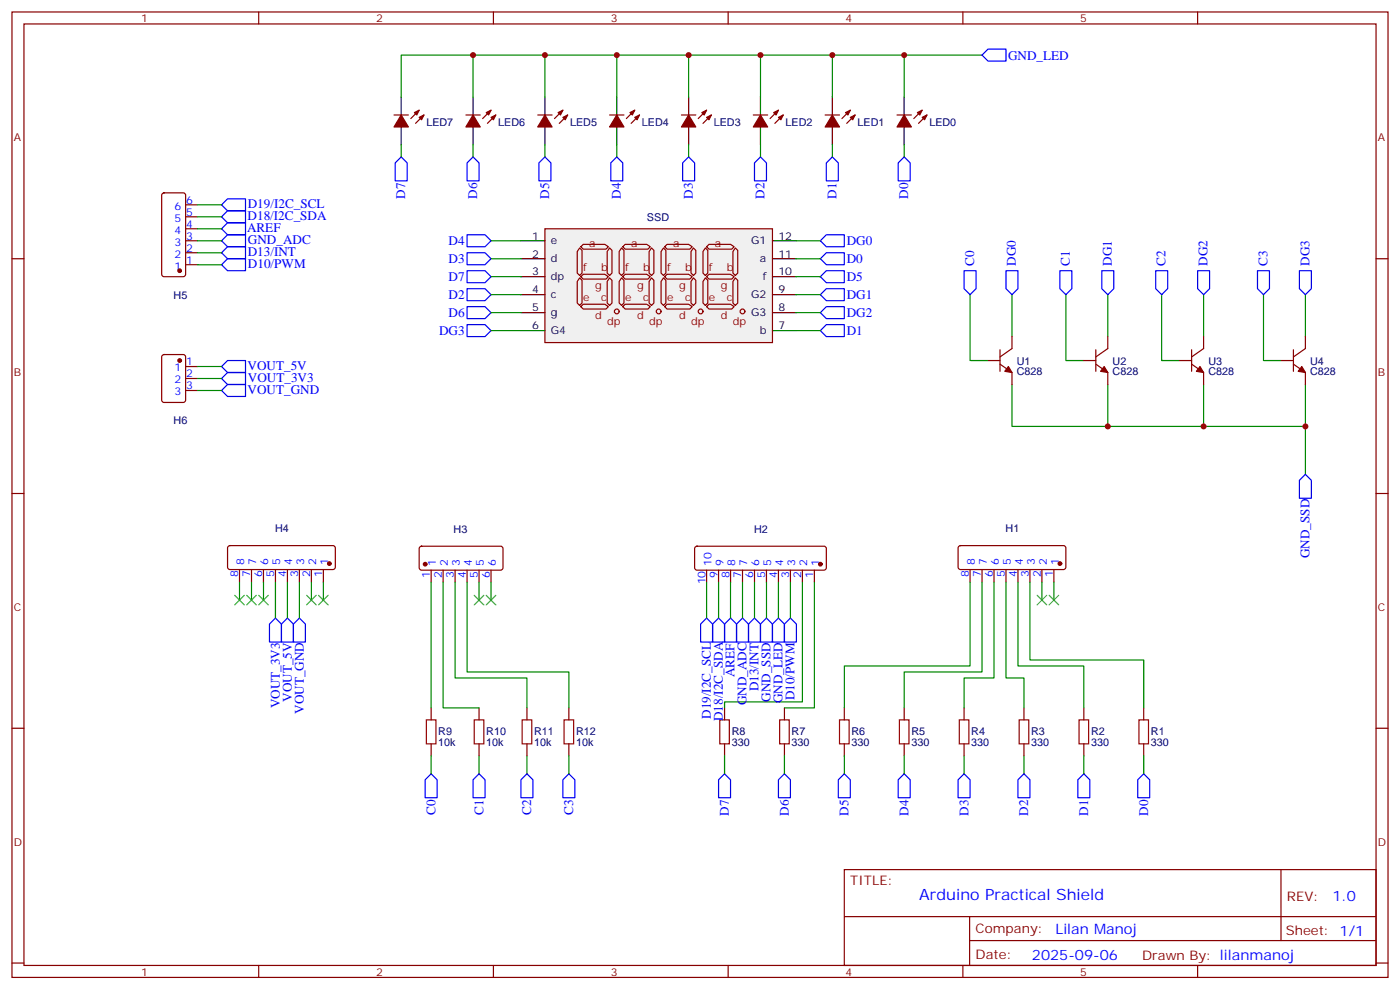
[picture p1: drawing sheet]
<svg xmlns="http://www.w3.org/2000/svg" width="412mm" height="292mm" viewBox="0 0 412 292" stroke-linecap="round" stroke-linejoin="round" font-family="sans-serif">
<g fill="none" stroke="#870000" stroke-width=".35">
<path d="M3.5 3.5h405.4v284.4h-405.4zM7.1 7.1h398.2v277.2h-398.2zM76.2 3.5v3.6M145.3 3.5v3.6M214.5 3.5v3.6M283.6 3.5v3.6M352.8 3.5v3.6M3.5 76.2h3.6M405.3 76.2h3.6M3.5 145.3h3.6M405.3 145.3h3.6M3.5 214.5h3.6"/>
<path d="M405.3 214.5h3.6M248.7 256.1h156.6v28.2h-156.6zM377.3 256.1v20.9M248.7 270h156.5M285.6 277h119.6M285.6 270v14.1M3.5 283.6h3.6M76.2 284.3v3.6M145.3 284.3v3.6M214.5 284.3v3.6M283.6 284.3v3.6M352.8 284.3v3.6"/>
<path d="M405.3 283.6h3.6"/>
</g>
<path d="M160.5 67.4h67v33.5h-67z" fill="#f0f0f0" stroke="#870000" stroke-width=".35"/>
<path d="M153.5 70.9h7M153.5 76.2h7M227.5 70.9h7.1M227.5 76.2h7.1M153.5 81.5h7M153.5 86.8h7M153.5 92.1h7M153.5 97.4h7M227.5 81.5h7.1M227.5 86.8h7.1M227.5 92.1h7.1M227.5 97.4h7.1" fill="none" stroke="#000" stroke-width=".35"/>
<circle cx="194" cy="91.7" r=".71" fill="#f0f0f0" stroke="#870000" stroke-width=".35"/>
<path d="M183.1 73l.7 .7v6.7l-.7 .7-.7-.7v-6.3zM183.4 72.7l.7-.7h6.4l1.1 .7-.7 .7h-6.8zM191.9 73l.7 .7v6.7l-.7 .7-.7-.7v-6.3zM183.1 81.8l.7 .8v6.7l-.7 .7-.7-.7v-6.4zM183.4 81.5l.7-.7h6.4l1.1 .7-.7 .7h-6.8zM184.1 89.6h6.4l1.1 .7-.7 .7h-6.8l-.7-.7zM191.9 81.8l.7 .8v6.7l-.7 .7-.7-.7v-6.4z" fill="none" stroke="#870000" stroke-width=".35"/>
<circle cx="206.4" cy="91.7" r=".71" fill="#f0f0f0" stroke="#870000" stroke-width=".35"/>
<path d="M195.4 73l.7 .7v6.7l-.7 .7-.7-.7v-6.3zM196.5 72h6.3l1.1 .7-.7 .7h-6.7l-.7-.7zM204.3 73l.7 .7v6.7l-.7 .7-.7-.7v-6.3zM195.4 81.8l.7 .8v6.7l-.7 .7-.7-.7v-6.4zM195.8 90.3l.7-.7h6.3l1.1 .7-.7 .7h-6.7zM195.8 81.5l.7-.7h6.3l1.1 .7-.7 .7h-6.7zM204.3 81.8l.7 .8v6.7l-.7 .7-.7-.7v-6.4z" fill="none" stroke="#870000" stroke-width=".35"/>
<circle cx="218.7" cy="91.7" r=".71" fill="#f0f0f0" stroke="#870000" stroke-width=".35"/>
<path d="M207.8 73l.7 .7v6.7l-.7 .7-.7-.7v-6.3zM208.1 72.7l.7-.7h6.4l1.1 .7-.8 .7h-6.7zM216.6 73l.7 .7v6.7l-.7 .7-.7-.7v-6.3zM207.8 81.8l.7 .8v6.7l-.7 .7-.7-.7v-6.4zM208.1 90.3l.7-.7h6.4l1.1 .7-.8 .7h-6.7zM208.1 81.5l.7-.7h6.4l1.1 .7-.8 .7h-6.7zM216.6 81.8l.7 .8v6.7l-.7 .7-.7-.7v-6.4z" fill="none" stroke="#870000" stroke-width=".35"/>
<circle cx="181.7" cy="91.7" r=".71" fill="#f0f0f0" stroke="#870000" stroke-width=".35"/>
<g fill="none" stroke="#870000" stroke-width=".35">
<path d="M116.1 33.9h4.2M123.5 32.5l-2.5 2.4M124.9 33.9l-2.5 2.4M137.2 33.9h4.3M144.6 32.5l-2.4 2.4M146 33.9l-2.4 2.4M158.4 33.9h4.2M165.8 32.5l-2.5 2.4M167.2 33.9l-2.5 2.4M179.6 33.9h4.2M187 32.5l-2.5 2.4M188.4 33.9l-2.5 2.4"/>
<path d="M200.7 33.9h4.3M208.1 32.5l-2.4 2.4M209.5 33.9l-2.4 2.4M221.9 33.9h4.2M229.3 32.5l-2.5 2.4M230.7 33.9l-2.5 2.4M243.1 33.9h4.2M250.5 32.5l-2.5 2.4M251.9 33.9l-2.5 2.4M264.2 33.9h4.3M271.6 32.5l-2.4 2.4M273 33.9l-2.4 2.4"/>
<path d="M47.9 57l.4-.2h5.7l.6 .4 .1 23.6-.5 .6-5.9 .1-.6-.5-.1-23.5zM54.7 60.3h3.5M54.7 63.9h3.5M54.7 67.4h3.5M54.7 70.9h3.5M54.7 74.4h3.5M54.7 78h3.5M170.7 73l.7 .7v6.7l-.7 .7-.7-.7v-6.3zM171.8 72h6.4l1 .7-.7 .7h-6.7l-.7-.7zM179.6 73l.7 .7v6.7l-.7 .7-.7-.7v-6.3zM170.7 81.8l.7 .8v6.7l-.7 .7-.7-.7v-6.4zM171.1 90.3l.7-.7h6.4l1 .7-.7 .7h-6.7z"/>
<path d="M171.1 81.5l.7-.7h6.4l1 .7-.7 .7h-6.7zM179.6 81.8l.7 .8v6.7l-.7 .7-.7-.7v-6.4zM298.1 99.1v3.6l-3.5 2.4M326.3 99.1v3.6l-3.5 2.4M354.5 99.1v3.6l-3.5 2.4M384.5 99.1v3.6l-3.5 2.4M47.9 104.6l.4-.2h5.7l.6 .5 .1 12.9-.5 .7h-5.9l-.6-.4-.1-13zM54.7 108h3.5M54.7 111.5h3.5M54.7 115h3.5M291 106.2h3.6M294.6 103v6.4"/>
<path d="M294.6 107.2l3.5 2.5v3.5M319.3 106.2h3.5M322.8 103v6.4M322.8 107.2l3.5 2.5v3.5M347.5 106.2h3.5M351 103v6.4M351 107.2l3.5 2.5v3.5M377.5 106.2h3.5M381 103v6.4M381 107.2l3.5 2.5v3.5M67.3 160.9l.4-.2h30.4l.5 .2 .2 .5v5.6l-.3 .5-.4 .2h-30.4l-.5-.2-.2-.5v-5.6zM70.6 167.9v3.5"/>
<path d="M74.1 167.9v3.5M77.6 167.9v3.5M81.1 167.9v3.5M84.7 167.9v3.5M88.2 167.9v3.5M91.7 167.9v3.5M95.2 167.9v3.5M123.7 161.1l.5-.2h23.5l.5 .7-.1 5.9-.6 .4h-23.6l-.4-.7v-5.6zM127 167.9v3.5M130.5 167.9v3.5M134.1 167.9v3.5M137.6 167.9v3.5"/>
<path d="M141.1 167.9v3.5M144.6 167.9v3.5M204.8 161.1l.5-.2h37.4l.5 .2 .2 .5v5.6l-.2 .5-.5 .2h-37.4l-.5-.2-.2-.5v-5.6zM208.1 167.9v3.5M211.7 167.9v3.5M215.2 167.9v3.5M218.7 167.9v3.5M222.2 167.9v3.5M225.8 167.9v3.5M229.3 167.9v3.5M232.8 167.9v3.5M236.4 167.9v3.5"/>
<path d="M239.9 167.9v3.5M282.5 160.9l.4-.2h30.4l.5 .2 .2 .5v5.6l-.3 .5-.4 .2h-30.4l-.5-.2-.2-.5v-5.6zM285.8 167.9v3.5M289.3 167.9v3.5M292.8 167.9v3.5M296.3 167.9v3.5M299.9 167.9v3.5M303.4 167.9v3.5M306.9 167.9v3.5M310.4 167.9v3.5M127 208.5v3.5M127 219.1v3.5"/>
<path d="M141.1 208.5v3.5M141.1 219.1v3.5M155.2 208.5v3.5M155.2 219.1v3.5M167.6 208.5v3.5M167.6 219.1v3.5M213.4 208.5v3.5M213.4 219.1v3.5M231.1 208.5v3.5M231.1 219.1v3.5M248.7 208.5v3.5M248.7 219.1v3.5"/>
<path d="M266.3 208.5v3.5M266.3 219.1v3.5M284 208.5v3.5M284 219.1v3.5M301.6 208.5v3.5M301.6 219.1v3.5M319.3 208.5v3.5M319.3 219.1v3.5M336.9 208.5v3.5M336.9 219.1v3.5"/>
</g>
<g fill="none" stroke="#000" stroke-width=".35">
<path d="M118.2 28.6v5.3M118.2 37.4v5.3M139.3 28.6v5.3M139.3 37.4v5.3M160.5 28.6v5.3M160.5 37.4v5.3M181.7 28.6v5.3M181.7 37.4v5.3M202.8 28.6v5.3M202.8 37.4v5.3M224 28.6v5.3M224 37.4v5.3"/>
<path d="M245.2 28.6v5.3M245.2 37.4v5.3M266.3 28.6v5.3M266.3 37.4v5.3"/>
</g>
<g fill="#870000" stroke="#870000" stroke-width=".35">
<path d="M266.3 33.9l2.2 3.5h-4.3z"/>
<path d="M270.2 33.2l1.4-.7-.7 1.4z"/>
<path d="M271.6 34.6l1.4-.7-.7 1.4z"/>
<path d="M245.2 33.9l2.1 3.5h-4.2z"/>
<path d="M249.1 33.2l1.4-.7-.7 1.4z"/>
<path d="M250.5 34.6l1.4-.7-.7 1.4z"/>
<path d="M224 33.9l2.1 3.5h-4.2z"/>
<path d="M227.9 33.2l1.4-.7-.7 1.4z"/>
<path d="M229.3 34.6l1.4-.7-.7 1.4z"/>
<path d="M202.8 33.9l2.2 3.5h-4.3z"/>
<path d="M206.7 33.2l1.4-.7-.7 1.4z"/>
<path d="M208.1 34.6l1.4-.7-.7 1.4z"/>
<path d="M181.7 33.9l2.1 3.5h-4.2z"/>
<path d="M185.6 33.2l1.4-.7-.7 1.4z"/>
<path d="M187 34.6l1.4-.7-.7 1.4z"/>
<path d="M160.5 33.9l2.1 3.5h-4.2z"/>
<path d="M164.4 33.2l1.4-.7-.7 1.4z"/>
<path d="M165.8 34.6l1.4-.7-.7 1.4z"/>
<path d="M139.3 33.9l2.2 3.5h-4.3z"/>
<path d="M143.2 33.2l1.4-.7-.7 1.4z"/>
<path d="M144.6 34.6l1.4-.7-.7 1.4z"/>
<path d="M118.2 33.9l2.1 3.5h-4.2z"/>
<path d="M122.1 33.2l1.4-.7-.7 1.4z"/>
<path d="M123.5 34.6l1.4-.7-.7 1.4z"/>
<path d="M297 108l1.1 1.7-2.1-.3z"/>
<path d="M325.3 108l1 1.7-2.1-.3z"/>
<path d="M353.5 108l1 1.7-2.1-.3z"/>
<path d="M383.5 108l1 1.7-2.1-.3z"/>
<circle cx="312.2" cy="166" r=".53"/>
<circle cx="241.7" cy="166.2" r=".53"/>
<circle cx="125.2" cy="166.2" r=".53"/>
<circle cx="97" cy="166" r=".53"/>
<circle cx="52.9" cy="79.7" r=".53"/>
<circle cx="52.9" cy="106.2" r=".53"/>
</g>
<path d="M125.6 212h2.8v7.1h-2.8zM139.7 212h2.8v7.1h-2.8zM153.8 212h2.8v7.1h-2.8zM166.2 212h2.8v7.1h-2.8zM212 212h2.8v7.1h-2.8zM229.7 212h2.8v7.1h-2.8zM247.3 212h2.8v7.1h-2.8zM264.9 212h2.9v7.1h-2.9zM282.6 212h2.8v7.1h-2.8zM300.2 212h2.8v7.1h-2.8zM317.9 212h2.8v7.1h-2.8zM335.5 212h2.8v7.1h-2.8z" fill="none" stroke="#a10000" stroke-width=".35"/>
<g fill="none" stroke="#008700" stroke-width=".35">
<path d="M139.3 16.2v12.4M160.5 16.2v12.4M181.7 16.2v12.4M202.8 16.2v12.4M224 16.2v12.4M245.2 16.2v12.4M266.3 16.2v12.4M289.3 16.2h-171.1v12.4M118.2 42.7v3.5M139.3 42.7v3.5M160.5 42.7v3.5M181.7 42.7v3.5"/>
<path d="M202.8 42.7v3.5M224 42.7v3.5M245.2 42.7v3.5M266.3 42.7v3.5M58.2 60.3h7.1M58.2 63.9h7.1M58.2 67.4h7.1M58.2 70.9h7.1M58.2 74.4h7.1M58.2 78h7.1M144.6 70.9h8.9M144.6 76.2h8.9"/>
<path d="M234.6 70.9h7.1M234.6 76.2h7.1M144.6 81.5h8.9M144.6 86.8h8.9M144.6 92.1h8.9M144.6 97.4h8.9M234.6 81.5h7.1M234.6 86.8h7.1M234.6 92.1h7.1M234.6 97.4h7.1M285.8 86.8v19.4h5.2M298.1 86.8v12.3"/>
<path d="M314 86.8v19.4h5.3M326.3 86.8v12.3M342.2 86.8v19.4h5.3M354.5 86.8v12.3M372.2 86.8v19.4h5.3M384.5 86.8v12.3M58.2 108h7.1M58.2 111.5h7.1M58.2 115h7.1M298.1 113.2v12.4h86.4v14.1M326.3 113.2v12.4M354.5 113.2v12.4"/>
<path d="M384.5 113.2v12.4M70.6 171.4v5.3M74.1 171.4v5.3M77.6 171.4v5.3M81.1 171.4v10.6M84.7 171.4v10.6M88.2 171.4v10.6M91.7 171.4v5.3M95.2 171.4v5.3M127 171.4v37.1M130.5 171.4v37.1h10.6M134.1 171.4v28.3h21.1v8.8"/>
<path d="M137.6 171.4v26.5h30v10.6M141.1 171.4v5.3M144.6 171.4v5.3M208.1 171.4v10.6M211.7 171.4v10.6M215.2 171.4v10.6M218.7 171.4v10.6M222.2 171.4v10.6M225.8 171.4v10.6M229.3 171.4v10.6M232.8 171.4v10.6M236.4 171.4v35.3h-23v1.8"/>
<path d="M239.9 171.4v37.1h-8.8M285.8 171.4v24.7h-37.1v12.4M289.3 171.4v26.5h-23v10.6M292.8 171.4v28.3h-8.8v8.8M296.3 171.4v28.3h5.3v8.8M299.9 171.4v24.7h19.4v12.4M303.4 171.4v23h33.5v14.1M306.9 171.4v5.3M310.4 171.4v5.3M127 222.6v5.3M141.1 222.6v5.3M155.2 222.6v5.3"/>
<path d="M167.6 222.6v5.3M213.4 222.6v5.3M231.1 222.6v5.3M248.7 222.6v5.3M266.3 222.6v5.3M284 222.6v5.3M301.6 222.6v5.3M319.3 222.6v5.3M336.9 222.6v5.3"/>
</g>
<g fill="none" stroke="#00f" stroke-width=".35">
<path d="M291 14.5h5.3v3.5h-5.3l-1.7-1.8zM118.2 46.2l1.7 1.8v5.3h-3.5v-5.3zM139.3 46.2l1.8 1.8v5.3h-3.5v-5.3zM158.7 48l1.8-1.8 1.8 1.8v5.3h-3.6zM181.7 46.2l1.7 1.8v5.3h-3.5v-5.3zM202.8 46.2l1.8 1.8v5.3h-3.5v-5.3zM224 46.2l1.8 1.8v5.3h-3.6v-5.3zM245.2 46.2l1.7 1.8v5.3h-3.5v-5.3zM266.3 46.2l1.8 1.8v5.3h-3.5v-5.3zM65.3 78l1.7-1.8h5.3v3.5h-5.3zM65.3 74.4l1.7-1.7h5.3v3.5h-5.3zM65.3 67.4l1.7-1.8h5.3v3.5h-5.3z"/>
<path d="M65.3 63.9l1.7-1.8h5.3v3.5h-5.3zM65.3 60.3l1.7-1.7h5.3v3.5h-5.3zM67 69.1h5.3v3.6h-5.3l-1.7-1.8zM137.6 69.1h5.3l1.7 1.8-1.7 1.8h-5.3zM137.6 74.4h5.3l1.7 1.8-1.7 1.8h-5.3zM137.6 79.7h5.3l1.7 1.8-1.7 1.8h-5.3zM241.7 76.2l1.7-1.8h5.3v3.6h-5.3zM241.7 70.9l1.7-1.8h5.3v3.6h-5.3zM284 79.7h3.5v5.3l-1.7 1.8-1.8-1.8zM296.3 79.7h3.6v5.3l-1.8 1.8-1.8-1.8zM312.2 79.7h3.5v5.3l-1.7 1.8-1.8-1.8zM324.6 79.7h3.5v5.3l-1.8 1.8-1.7-1.8z"/>
<path d="M340.4 79.7h3.6v5.3l-1.8 1.8-1.8-1.8zM352.8 79.7h3.5v5.3l-1.8 1.8-1.7-1.8zM370.4 79.7h3.5v5.3l-1.7 1.8-1.8-1.8zM382.8 79.7h3.5v5.3l-1.8 1.8-1.7-1.8zM137.6 85h5.3l1.7 1.8-1.7 1.7h-5.3zM137.6 90.3h5.3l1.7 1.8-1.7 1.7h-5.3zM137.6 95.6h5.3l1.7 1.8-1.7 1.7h-5.3zM241.7 97.4l1.7-1.8h5.3v3.5h-5.3zM241.7 92.1l1.7-1.8h5.3v3.5h-5.3zM241.7 86.8l1.7-1.8h5.3v3.5h-5.3zM241.7 81.5l1.7-1.8h5.3v3.6h-5.3zM65.3 108l1.7-1.8h5.3v3.5h-5.3z"/>
<path d="M65.3 111.5l1.7-1.8h5.3v3.5h-5.3zM65.3 115l1.7-1.8h5.3v3.6h-5.3zM384.5 139.7l1.8 1.8v5.3h-3.5v-5.3zM81.1 182l1.8 1.8v5.3h-3.5v-5.3zM84.7 182l1.7 1.8v5.3h-3.5v-5.3zM88.2 182l1.8 1.8v5.3h-3.6v-5.3zM208.1 182l1.8 1.8v5.3h-3.5v-5.3zM211.7 182l1.7 1.8v5.3h-3.5v-5.3zM215.2 182l1.8 1.8v5.3h-3.6v-5.3zM218.7 182l1.8 1.8v5.3h-3.5v-5.3zM222.2 182l1.8 1.8v5.3h-3.5v-5.3zM224 183.8l1.8-1.8 1.7 1.8v5.3h-3.5z"/>
<path d="M229.3 182l1.8 1.8v5.3h-3.6v-5.3zM232.8 182l1.8 1.8v5.3h-3.5v-5.3zM127 227.9l1.8 1.8v5.2h-3.6v-5.2zM141.1 227.9l1.8 1.8v5.2h-3.6v-5.2zM155.2 227.9l1.8 1.8v5.2h-3.5v-5.2zM167.6 227.9l1.7 1.8v5.2h-3.5v-5.2zM213.4 227.9l1.8 1.8v5.2h-3.5v-5.2zM231.1 227.9l1.7 1.8v5.2h-3.5v-5.2zM248.7 227.9l1.8 1.8v5.2h-3.6v-5.2zM266.3 227.9l1.8 1.8v5.2h-3.5v-5.2zM282.2 229.7l1.8-1.8 1.8 1.8v5.2h-3.6zM301.6 227.9l1.8 1.8v5.2h-3.5v-5.2z"/>
<path d="M319.3 227.9l1.7 1.8v5.2h-3.5v-5.2zM336.9 227.9l1.8 1.8v5.2h-3.6v-5.2z"/>
</g>
<g fill="none" stroke="#3c3" stroke-width=".35">
<path d="M69.1 175.3l2.9 2.9M72 175.3l-2.9 2.9M72.7 175.3l2.8 2.9M75.5 175.3l-2.8 2.9M76.2 175.3l2.8 2.9M79 175.3l-2.8 2.9M90.3 175.3l2.8 2.9M93.1 175.3l-2.8 2.9M93.8 175.3l2.9 2.9M96.7 175.3l-2.9 2.9M139.7 175.3l2.8 2.9M142.5 175.3l-2.8 2.9"/>
<path d="M143.2 175.3l2.8 2.9M146 175.3l-2.8 2.9M305.5 175.3l2.8 2.9M308.3 175.3l-2.8 2.9M309 175.3l2.9 2.9M311.9 175.3l-2.9 2.9"/>
</g>
<g fill="#c00">
<circle cx="139.3" cy="16.2" r=".88"/>
<circle cx="160.5" cy="16.2" r=".88"/>
<circle cx="181.7" cy="16.2" r=".88"/>
<circle cx="202.8" cy="16.2" r=".88"/>
<circle cx="224" cy="16.2" r=".88"/>
<circle cx="245.2" cy="16.2" r=".88"/>
<circle cx="266.3" cy="16.2" r=".88"/>
<circle cx="384.5" cy="125.6" r=".88"/>
<circle cx="354.5" cy="125.6" r=".88"/>
<circle cx="326.3" cy="125.6" r=".88"/>
</g>
<text font-size="4.6" fill="#00f" x="270.8" y="265.1">Arduino Practical Shield</text>
<g font-size="4.2" fill="#00f">
<text x="392.5" y="265.4">1.0</text>
<text x="310.9" y="274.9">Lilan Manoj</text>
<text x="304" y="282.7">2025-09-06</text>
</g>
<g font-size="3.9" fill="#00f">
<text x="296.9" y="17.5">GND_LED</text>
<text x="119.4" y="58.6" transform="rotate(-90 119.4 58.6)">D7</text>
<text x="140.6" y="58.6" transform="rotate(-90 140.6 58.6)">D6</text>
<text x="161.7" y="58.6" transform="rotate(-90 161.7 58.6)">D5</text>
<text x="182.9" y="58.6" transform="rotate(-90 182.9 58.6)">D4</text>
<text x="204.1" y="58.6" transform="rotate(-90 204.1 58.6)">D3</text>
<text x="225.2" y="58.6" transform="rotate(-90 225.2 58.6)">D2</text>
<text x="246.4" y="58.6" transform="rotate(-90 246.4 58.6)">D1</text>
<text x="267.6" y="58.6" transform="rotate(-90 267.6 58.6)">D0</text>
<text x="72.9" y="64.9">D18/I2C_SDA</text>
<text x="73" y="61.4">D19/I2C_SCL</text>
<text x="72.8" y="68.5">AREF</text>
<text x="73" y="72">GND_ADC</text>
<text x="73" y="75.5">D13/INT</text>
<text x="132.1" y="72.1">D4</text>
<text x="132.1" y="77.4">D3</text>
<text x="249.4" y="77.5">D0</text>
<text x="249.4" y="72.2">DG0</text>
<text x="73" y="79">D10/PWM</text>
<text x="132.1" y="82.7">D7</text>
<text x="249.4" y="82.8">D5</text>
<text x="286.9" y="78.2" transform="rotate(-90 286.9 78.2)">C0</text>
<text x="299.3" y="78.2" transform="rotate(-90 299.3 78.2)">DG0</text>
<text x="315.1" y="78.2" transform="rotate(-90 315.1 78.2)">C1</text>
<text x="327.5" y="78.2" transform="rotate(-90 327.5 78.2)">DG1</text>
<text x="343.4" y="78.2" transform="rotate(-90 343.4 78.2)">C2</text>
<text x="355.7" y="78.2" transform="rotate(-90 355.7 78.2)">DG2</text>
<text x="373.4" y="78.2" transform="rotate(-90 373.4 78.2)">C3</text>
<text x="385.7" y="78.2" transform="rotate(-90 385.7 78.2)">DG3</text>
<text x="132.1" y="88">D2</text>
<text x="249.4" y="88.1">DG1</text>
<text x="132.1" y="93.3">D6</text>
<text x="249.4" y="93.4">DG2</text>
<text x="129.3" y="98.6">DG3</text>
<text x="249.4" y="98.7">D1</text>
<text x="72.9" y="109">VOUT_5V</text>
<text x="73" y="112.6">VOUT_3V3</text>
<text x="72.9" y="116.1">VOUT_GND</text>
<text x="385.7" y="164.4" transform="rotate(-90 385.7 164.4)">GND_SSD</text>
<text x="216.4" y="199.4" transform="rotate(-90 216.4 199.4)">AREF</text>
<text x="223.5" y="203.6" transform="rotate(-90 223.5 203.6)">D13/INT</text>
<text x="82.4" y="208.6" transform="rotate(-90 82.4 208.6)">VOUT_3V3</text>
<text x="85.9" y="206.7" transform="rotate(-90 85.9 206.7)">VOUT_5V</text>
<text x="219.9" y="207.8" transform="rotate(-90 219.9 207.8)">GND_ADC</text>
<text x="227" y="206.7" transform="rotate(-90 227 206.7)">GND_SSD</text>
<text x="230.5" y="207.1" transform="rotate(-90 230.5 207.1)">GND_LED</text>
<text x="234" y="206.3" transform="rotate(-90 234 206.3)">D10/PWM</text>
<text x="89.5" y="210.3" transform="rotate(-90 89.5 210.3)">VOUT_GND</text>
<text x="209.3" y="211.7" transform="rotate(-90 209.3 211.7)">D19/I2C_SCL</text>
<text x="212.9" y="212.4" transform="rotate(-90 212.9 212.4)">D18/I2C_SDA</text>
<text x="128.3" y="240.1" transform="rotate(-90 128.3 240.1)">C0</text>
<text x="142.4" y="240.1" transform="rotate(-90 142.4 240.1)">C1</text>
<text x="156.5" y="240.1" transform="rotate(-90 156.5 240.1)">C2</text>
<text x="168.8" y="240.1" transform="rotate(-90 168.8 240.1)">C3</text>
<text x="214.7" y="240.3" transform="rotate(-90 214.7 240.3)">D7</text>
<text x="232.3" y="240.3" transform="rotate(-90 232.3 240.3)">D6</text>
<text x="250" y="240.3" transform="rotate(-90 250 240.3)">D5</text>
<text x="267.6" y="240.3" transform="rotate(-90 267.6 240.3)">D4</text>
<text x="285.3" y="240.3" transform="rotate(-90 285.3 240.3)">D3</text>
<text x="302.9" y="240.3" transform="rotate(-90 302.9 240.3)">D2</text>
<text x="320.5" y="240.3" transform="rotate(-90 320.5 240.3)">D1</text>
<text x="338.2" y="240.3" transform="rotate(-90 338.2 240.3)">D0</text>
</g>
<g font-size="3.9" fill="#800">
<text x="250.5" y="260.7">TITLE:</text>
<text x="379.1" y="265.4">REV:</text>
<text x="287.4" y="274.9">Company:</text>
<text x="378.7" y="275.5">Sheet: 1/1</text>
<text x="287.4" y="282.6">Date:</text>
<text x="336.4" y="282.7">Drawn By: lilanmanoj</text>
</g>
<g font-size="3.2" fill="#800">
<text x="41.6" y="6.5">1</text>
<text x="110.8" y="6.5">2</text>
<text x="179.9" y="6.5">3</text>
<text x="249.1" y="6.5">4</text>
<text x="318.2" y="6.5">5</text>
<text x="4.1" y="41.6">A</text>
<text x="405.9" y="41.6">A</text>
<text x="173.6" y="72.7">a</text>
<text x="185.9" y="72.7">a</text>
<text x="198.3" y="72.7">a</text>
<text x="210.6" y="72.7">a</text>
<text x="171.8" y="79.7">f</text>
<text x="177.1" y="79.7">b</text>
<text x="184.1" y="79.7">f</text>
<text x="189.4" y="79.7">b</text>
<text x="196.5" y="79.7">f</text>
<text x="201.8" y="79.7">b</text>
<text x="208.8" y="79.7">f</text>
<text x="214.1" y="79.7">b</text>
<text x="171.8" y="88.5">e</text>
<text x="175.3" y="85">g</text>
<text x="177.1" y="88.5">c</text>
<text x="184.1" y="88.5">e</text>
<text x="187.7" y="85">g</text>
<text x="189.4" y="88.5">c</text>
<text x="196.5" y="88.5">e</text>
<text x="200" y="85">g</text>
<text x="201.8" y="88.5">c</text>
<text x="208.8" y="88.5">e</text>
<text x="212.4" y="85">g</text>
<text x="214.1" y="88.5">c</text>
<text x="175.3" y="93.8">d</text>
<text x="178.9" y="95.6">dp</text>
<text x="187.7" y="93.8">d</text>
<text x="191.2" y="95.6">dp</text>
<text x="200" y="93.8">d</text>
<text x="203.6" y="95.6">dp</text>
<text x="212.4" y="93.8">d</text>
<text x="215.9" y="95.6">dp</text>
<text x="4.1" y="110.8">B</text>
<text x="405.9" y="110.8">B</text>
<text x="4.1" y="179.9">C</text>
<text x="405.9" y="179.9">C</text>
<text x="4.1" y="249.1">D</text>
<text x="405.9" y="249.1">D</text>
<text x="41.6" y="287.3">1</text>
<text x="110.8" y="287.3">2</text>
<text x="179.9" y="287.3">3</text>
<text x="249.1" y="287.3">4</text>
<text x="318.2" y="287.3">5</text>
</g>
<g font-size="3.2" fill="#000080">
<text x="125.6" y="37">LED7</text>
<text x="146.8" y="37">LED6</text>
<text x="167.9" y="37">LED5</text>
<text x="189.1" y="37">LED4</text>
<text x="210.3" y="37">LED3</text>
<text x="231.4" y="37">LED2</text>
<text x="252.6" y="37">LED1</text>
<text x="273.8" y="37">LED0</text>
<text x="190.6" y="65.1">SSD</text>
<text x="51.1" y="88">H5</text>
<text x="299.5" y="107.4">U1</text>
<text x="327.7" y="107.4">U2</text>
<text x="356" y="107.4">U3</text>
<text x="385.9" y="107.4">U4</text>
<text x="299.5" y="110.3">C828</text>
<text x="327.7" y="110.3">C828</text>
<text x="356" y="110.3">C828</text>
<text x="385.9" y="110.3">C828</text>
<text x="51.1" y="125">H6</text>
<text x="81" y="156.7">H4</text>
<text x="133.6" y="156.8">H3</text>
<text x="222.2" y="156.8">H2</text>
<text x="296.2" y="156.7">H1</text>
<text x="129.1" y="219.8">10k</text>
<text x="129.1" y="216.6">R9</text>
<text x="143.2" y="219.8">10k</text>
<text x="143.2" y="216.6">R10</text>
<text x="157.3" y="219.8">10k</text>
<text x="157.3" y="216.6">R11</text>
<text x="169.7" y="219.8">10k</text>
<text x="169.7" y="216.6">R12</text>
<text x="215.5" y="219.8">330</text>
<text x="215.5" y="216.6">R8</text>
<text x="233.2" y="219.8">330</text>
<text x="233.2" y="216.6">R7</text>
<text x="250.8" y="219.8">330</text>
<text x="250.8" y="216.6">R6</text>
<text x="268.5" y="219.8">330</text>
<text x="268.5" y="216.6">R5</text>
<text x="286.1" y="219.8">330</text>
<text x="286.1" y="216.6">R4</text>
<text x="303.7" y="219.8">330</text>
<text x="303.7" y="216.6">R3</text>
<text x="321.4" y="219.8">330</text>
<text x="321.4" y="216.6">R2</text>
<text x="339" y="219.8">330</text>
<text x="339" y="216.6">R1</text>
</g>
<g font-size="3.2" fill="#00f">
<text x="54.9" y="60">6</text>
<text x="51.4" y="61.7">6</text>
<text x="51.4" y="65.3">5</text>
<text x="54.9" y="63.5">5</text>
<text x="51.4" y="68.8">4</text>
<text x="54.9" y="67">4</text>
<text x="54.9" y="70.6">3</text>
<text x="51.4" y="72.3">3</text>
<text x="51.4" y="75.8">2</text>
<text x="54.9" y="74.1">2</text>
<text x="54.9" y="77.6">1</text>
<text x="51.4" y="79.4">1</text>
<text x="54.9" y="107.6">1</text>
<text x="51.4" y="109.4">1</text>
<text x="51.4" y="112.9">2</text>
<text x="54.9" y="111.1">2</text>
<text x="51.4" y="116.4">3</text>
<text x="54.9" y="114.7">3</text>
<text x="72" y="166.4" transform="rotate(-90 72 166.4)">8</text>
<text x="75.5" y="166.4" transform="rotate(-90 75.5 166.4)">7</text>
<text x="79" y="166.4" transform="rotate(-90 79 166.4)">6</text>
<text x="82.5" y="166.4" transform="rotate(-90 82.5 166.4)">5</text>
<text x="86.1" y="166.4" transform="rotate(-90 86.1 166.4)">4</text>
<text x="89.6" y="166.4" transform="rotate(-90 89.6 166.4)">3</text>
<text x="93.1" y="166.4" transform="rotate(-90 93.1 166.4)">2</text>
<text x="96.7" y="166.4" transform="rotate(-90 96.7 166.4)">1</text>
<text x="128.4" y="166.6" transform="rotate(-90 128.4 166.6)">1</text>
<text x="131.9" y="166.6" transform="rotate(-90 131.9 166.6)">2</text>
<text x="135.5" y="166.6" transform="rotate(-90 135.5 166.6)">3</text>
<text x="139" y="166.6" transform="rotate(-90 139 166.6)">4</text>
<text x="142.5" y="166.6" transform="rotate(-90 142.5 166.6)">5</text>
<text x="146" y="166.6" transform="rotate(-90 146 166.6)">6</text>
<text x="209.5" y="166.6" transform="rotate(-90 209.5 166.6)">10</text>
<text x="213.1" y="166.6" transform="rotate(-90 213.1 166.6)">9</text>
<text x="216.6" y="166.6" transform="rotate(-90 216.6 166.6)">8</text>
<text x="220.1" y="166.6" transform="rotate(-90 220.1 166.6)">7</text>
<text x="223.7" y="166.6" transform="rotate(-90 223.7 166.6)">6</text>
<text x="227.2" y="166.6" transform="rotate(-90 227.2 166.6)">5</text>
<text x="230.7" y="166.6" transform="rotate(-90 230.7 166.6)">4</text>
<text x="234.2" y="166.6" transform="rotate(-90 234.2 166.6)">3</text>
<text x="237.8" y="166.6" transform="rotate(-90 237.8 166.6)">2</text>
<text x="241.3" y="166.6" transform="rotate(-90 241.3 166.6)">1</text>
<text x="287.2" y="166.4" transform="rotate(-90 287.2 166.4)">8</text>
<text x="290.7" y="166.4" transform="rotate(-90 290.7 166.4)">7</text>
<text x="294.2" y="166.4" transform="rotate(-90 294.2 166.4)">6</text>
<text x="297.7" y="166.4" transform="rotate(-90 297.7 166.4)">5</text>
<text x="301.3" y="166.4" transform="rotate(-90 301.3 166.4)">4</text>
<text x="304.8" y="166.4" transform="rotate(-90 304.8 166.4)">3</text>
<text x="308.3" y="166.4" transform="rotate(-90 308.3 166.4)">2</text>
<text x="311.9" y="166.4" transform="rotate(-90 311.9 166.4)">1</text>
<text x="70.2" y="169.9" transform="rotate(-90 70.2 169.9)">8</text>
<text x="73.7" y="169.9" transform="rotate(-90 73.7 169.9)">7</text>
<text x="77.3" y="169.9" transform="rotate(-90 77.3 169.9)">6</text>
<text x="80.8" y="169.9" transform="rotate(-90 80.8 169.9)">5</text>
<text x="84.3" y="169.9" transform="rotate(-90 84.3 169.9)">4</text>
<text x="87.8" y="169.9" transform="rotate(-90 87.8 169.9)">3</text>
<text x="91.4" y="169.9" transform="rotate(-90 91.4 169.9)">2</text>
<text x="94.9" y="169.9" transform="rotate(-90 94.9 169.9)">1</text>
<text x="126.6" y="170.1" transform="rotate(-90 126.6 170.1)">1</text>
<text x="130.2" y="170.1" transform="rotate(-90 130.2 170.1)">2</text>
<text x="133.7" y="170.1" transform="rotate(-90 133.7 170.1)">3</text>
<text x="137.2" y="170.1" transform="rotate(-90 137.2 170.1)">4</text>
<text x="140.8" y="170.1" transform="rotate(-90 140.8 170.1)">5</text>
<text x="144.3" y="170.1" transform="rotate(-90 144.3 170.1)">6</text>
<text x="207.8" y="172.1" transform="rotate(-90 207.8 172.1)">10</text>
<text x="211.3" y="170.1" transform="rotate(-90 211.3 170.1)">9</text>
<text x="214.8" y="170.1" transform="rotate(-90 214.8 170.1)">8</text>
<text x="218.4" y="170.1" transform="rotate(-90 218.4 170.1)">7</text>
<text x="221.9" y="170.1" transform="rotate(-90 221.9 170.1)">6</text>
<text x="225.4" y="170.1" transform="rotate(-90 225.4 170.1)">5</text>
<text x="229" y="170.1" transform="rotate(-90 229 170.1)">4</text>
<text x="232.5" y="170.1" transform="rotate(-90 232.5 170.1)">3</text>
<text x="236" y="170.1" transform="rotate(-90 236 170.1)">2</text>
<text x="239.5" y="170.1" transform="rotate(-90 239.5 170.1)">1</text>
<text x="285.4" y="169.9" transform="rotate(-90 285.4 169.9)">8</text>
<text x="288.9" y="169.9" transform="rotate(-90 288.9 169.9)">7</text>
<text x="292.5" y="169.9" transform="rotate(-90 292.5 169.9)">6</text>
<text x="296" y="169.9" transform="rotate(-90 296 169.9)">5</text>
<text x="299.5" y="169.9" transform="rotate(-90 299.5 169.9)">4</text>
<text x="303" y="169.9" transform="rotate(-90 303 169.9)">3</text>
<text x="306.6" y="169.9" transform="rotate(-90 306.6 169.9)">2</text>
<text x="310.1" y="169.9" transform="rotate(-90 310.1 169.9)">1</text>
</g>
<g font-size="3.2">
<text x="156.7" y="70.6">1</text>
<text x="162.3" y="72">e</text>
<text x="221.3" y="72">G1</text>
<text x="229.3" y="70.6">12</text>
<text x="156.7" y="75.8">2</text>
<text x="162.3" y="77.3">d</text>
<text x="223.9" y="77.3">a</text>
<text x="229.3" y="75.8">11</text>
<text x="156.7" y="81.1">3</text>
<text x="162.3" y="82.6">dp</text>
<text x="224.7" y="82.6">f</text>
<text x="229.3" y="81.1">10</text>
<text x="156.7" y="86.4">4</text>
<text x="162.3" y="87.8">c</text>
<text x="221.3" y="87.8">G2</text>
<text x="229.3" y="86.4">9</text>
<text x="156.7" y="91.7">5</text>
<text x="162.3" y="93.1">g</text>
<text x="221.3" y="93.1">G3</text>
<text x="229.3" y="91.7">8</text>
<text x="156.7" y="97">6</text>
<text x="162.3" y="98.4">G4</text>
<text x="223.8" y="98.4">b</text>
<text x="229.3" y="97">7</text>
</g>
</svg>
